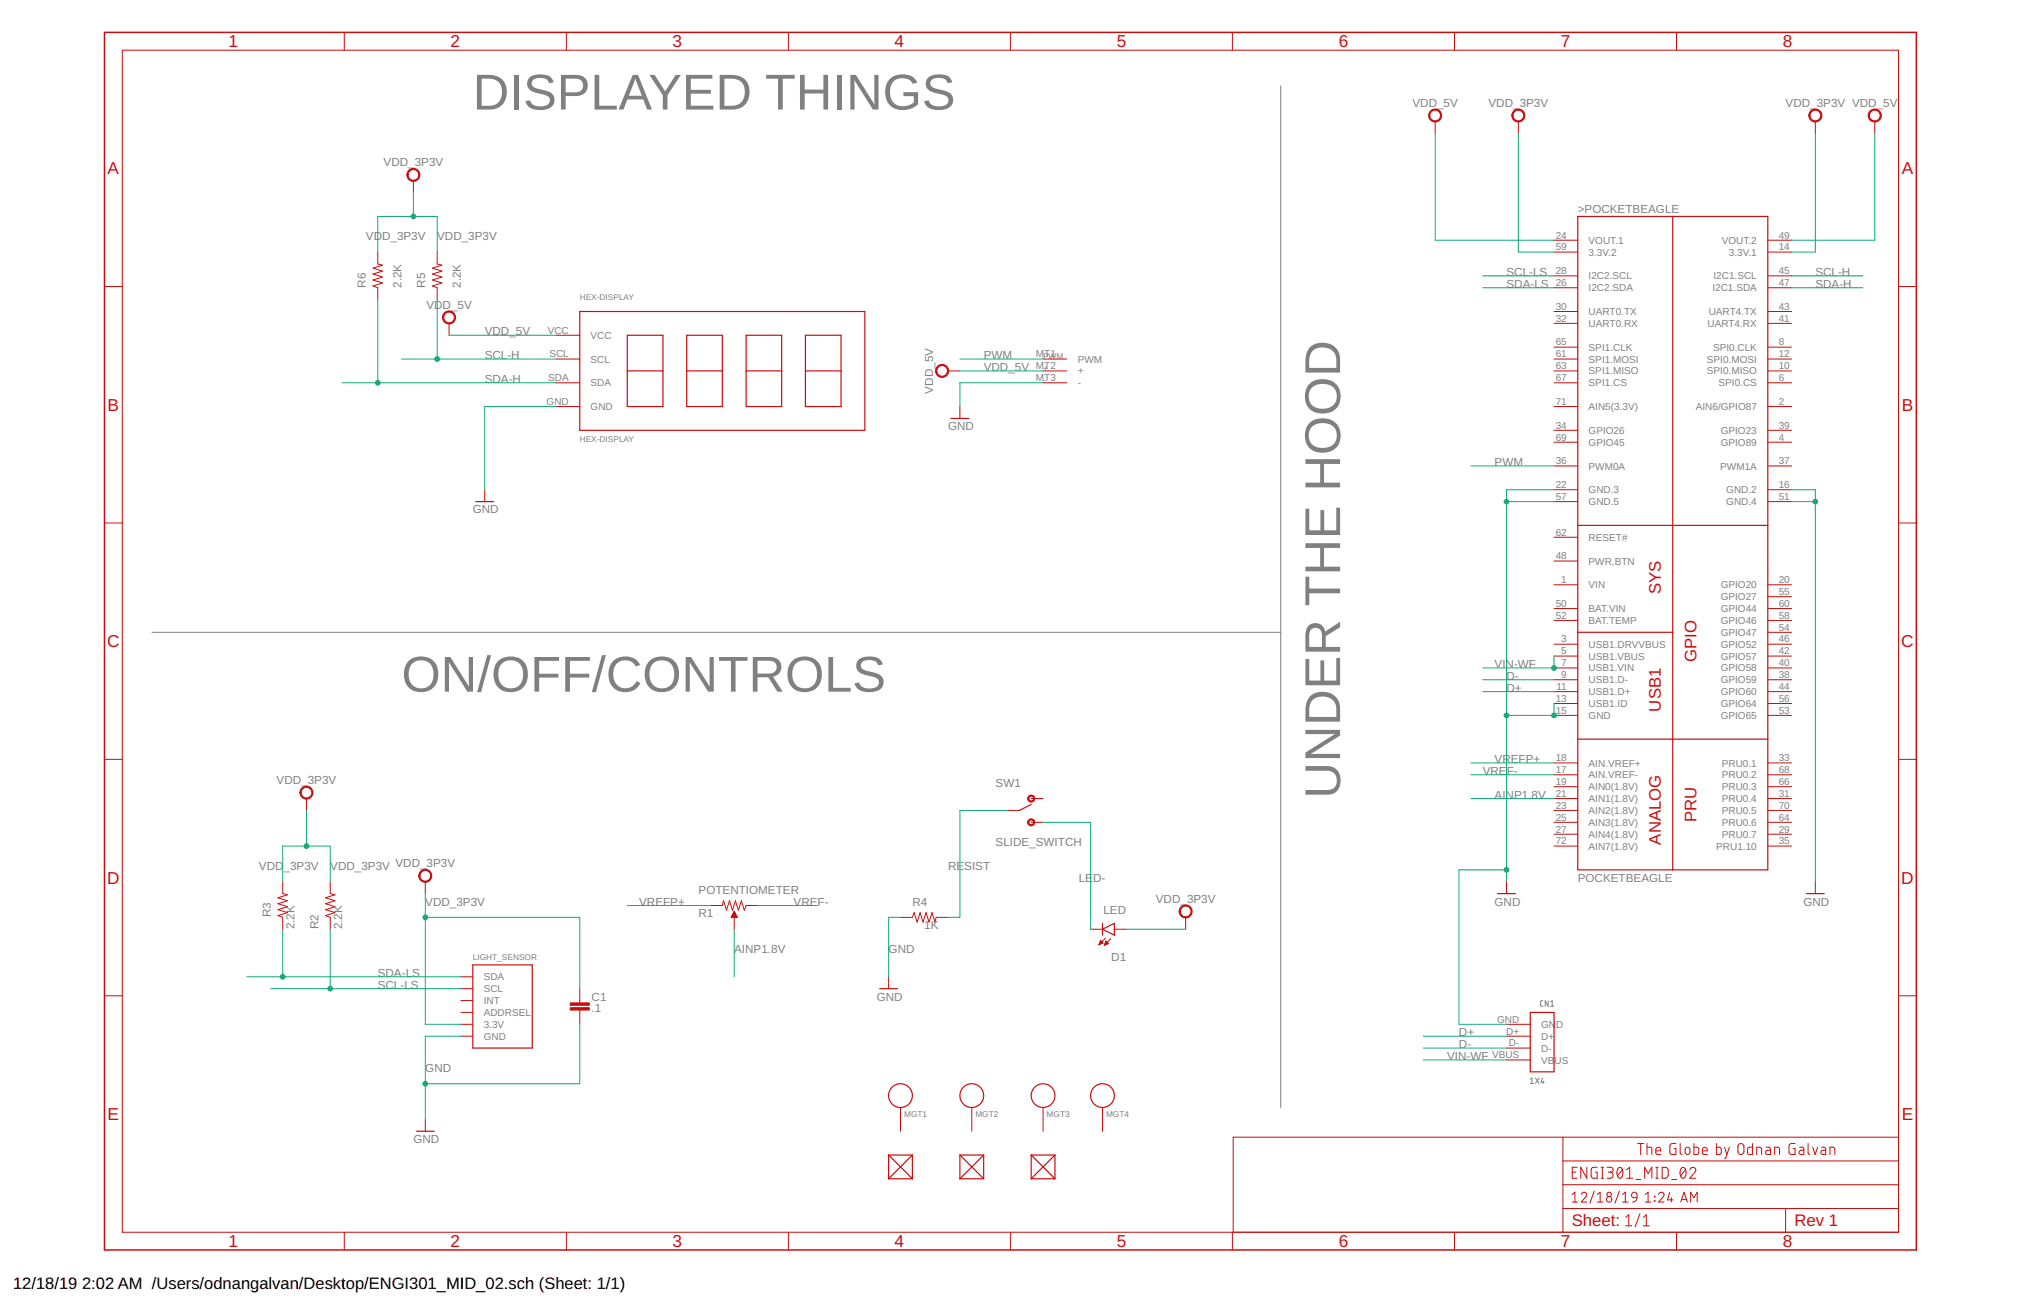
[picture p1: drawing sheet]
<svg xmlns="http://www.w3.org/2000/svg" width="432mm" height="279mm" viewBox="0 0 432 279" stroke-linecap="round" stroke-linejoin="round" font-family="sans-serif">
<path d="M273.8 18.4v218.3M32.5 135.2h241.3M329.8 213.9l-.4 .1-.1 .2 .1 .8 .4 .1M330.9 213.9v1.2l-.6-1.2v1.2M331.5 215.1h.6M331.5 214.2l.3-.3v1.2M327.2 230.7l.3-.3v1.2M327.2 231.6h.6M328.2 230.4l.8 1.2M329 230.4l-.8 1.2M329.7 230.4l-.3 1h.7M329.9 231.1v.5" fill="none" stroke="#808080" stroke-width=".21"/>
<g fill="none" stroke="#c90d0c" stroke-width=".21">
<path d="M26.1 10.7h379.7v252.7h-379.7zM73.6 6.9v3.8M121.1 6.9v3.8M168.5 6.9v3.8M216 6.9v3.8M263.4 6.9v3.8M310.9 6.9v3.8M358.4 6.9v3.8M88.4 38.7v2.5M306.8 26v2.5M324.6 26v2.5M388 26v2.5"/>
<path d="M400.7 26v2.5M80.8 53.9v2.5l1 .3-2.1 .6 2.1 .7-2.1 .6 2.1 .6-2.1 .7 2.1 .6-2.1 .6 1.1 .4v2.6M93.5 53.9v2.5l1 .3-2.1 .6 2.1 .7-2.1 .6 2.1 .6-2.1 .7 2.1 .6-2.1 .6 1.1 .4v2.6M332.2 53.9h5.1M332.2 51.4h5.1M332.2 59h5.1M377.9 53.9h5.1M377.9 51.4h5.1M377.9 59h5.1M22.3 61.3h3.8M96 69.1v2.6M118.9 71.7h5"/>
<path d="M118.9 76.8h5M202.6 79.3h2.6M223 76.8h5M223 79.3h5M332.2 76.8h5.1M332.2 74.2h5.1M332.2 79.3h5.1M332.2 61.5h5.1M332.2 66.6h5.1M332.2 69.1h5.1M377.9 76.8h5.1M377.9 74.2h5.1"/>
<path d="M377.9 79.3h5.1M377.9 61.5h5.1M377.9 66.6h5.1M377.9 69.1h5.1M405.8 61.3h3.8M118.9 81.8h5M118.9 86.9h5M205.2 86.9v2.6M223 81.8h5M332.2 81.8h5.1M332.2 86.9h5.1M332.2 94.5h5.1"/>
<path d="M332.2 92h5.1M332.2 99.6h5.1M377.9 81.8h5.1M377.9 86.9h5.1M377.9 94.5h5.1M377.9 92h5.1M377.9 99.6h5.1M22.3 111.8h3.8M103.6 104.7v2.5M332.2 104.7h5.1M332.2 107.2h5.1M332.2 119.9h5.1"/>
<path d="M332.2 114.9h5.1M377.9 104.7h5.1M377.9 107.2h5.1M405.8 111.8h3.8M332.2 125h5.1M332.2 137.7h5.1M332.2 130.1h5.1M332.2 132.6h5.1M377.9 125h5.1M377.9 137.7h5.1M377.9 127.6h5.1M377.9 130.1h5.1"/>
<path d="M377.9 132.6h5.1M377.9 135.2h5.1M332.2 140.3h5.1M332.2 142.8h5.1M332.2 145.3h5.1M332.2 147.8h5.1M332.2 150.4h5.1M332.2 152.9h5.1M377.9 140.3h5.1M377.9 142.8h5.1M377.9 145.3h5.1M377.9 147.8h5.1"/>
<path d="M377.9 150.4h5.1M377.9 152.9h5.1M22.3 162.3h3.8M65.5 170.7v2.5M215.3 173.2h2.6M220.4 170.7h2.6M220.4 175.8h2.6M332.2 165.6h5.1M332.2 168.2h5.1M332.2 170.7h5.1M332.2 173.2h5.1M332.2 175.8h5.1"/>
<path d="M332.2 178.3h5.1M332.2 163.1h5.1M377.9 165.6h5.1M377.9 168.2h5.1M377.9 170.7h5.1M377.9 173.2h5.1M377.9 175.8h5.1M377.9 178.3h5.1M377.9 163.1h5.1M405.8 162.3h3.8M60.4 188.5v2.5l1 .3-2 .6 2 .7-2 .6 2 .6-2 .7 2 .6-2 .6 1 .4v2.5M70.6 188.5v2.5l1 .3-2 .6 2 .7-2 .6 2 .6-2 .7 2 .6-2 .6 1 .4v2.5"/>
<path d="M90.9 188.5v2.5M151.9 193.6h2.5l.3-1 .6 2 .6-2 .7 2 .6-2 .6 2 .7-2 .6 2 .4-1h2.5M157 196.1v2.5M192.5 196.1h2.5l.4-1 .6 2 .7-2 .6 2 .7-2 .6 2 .6-2 .7 2 .2-1h2.5M233.1 198.6h2.6M238.2 198.6h2.5M253.4 196.1v2.5M322 188.5v2.5M332.2 180.9h5.1M377.9 180.9h5.1M388 188.5v2.5M22.3 212.9h3.8"/>
<path d="M98.5 219h2.6M98.5 216.4h2.6M98.5 213.9h2.6M98.5 211.3h2.6M98.5 208.8h2.6M123.9 211.3v3.1M123.9 215.9v3.1M189.9 208.8v2.5M234.9 201.9h.1M235 201.8h.3M235 201.7h.5M235.1 201.5h.7"/>
<path d="M235.1 201.4h.6M235.2 201.3h.3M235.2 201.2h.2M235.3 201.1l.5 .5-.9 .4zM235.3 201.1h.1M236.1 202h.1M236.1 201.9h.3M236.2 201.8h.5M236.2 201.7h.7M236.3 201.5h.5M236.3 200.6l-1.4 1.4M236.3 201.4h.4"/>
<path d="M236.4 201.3h.2M236.4 201.2l.5 .5-.8 .4zM237.4 200.7l-1.3 1.4M322 219h5.1M405.8 212.9h3.8M90.9 239.3v2.5M98.5 221.5h2.6M192.5 236.7v5.1M207.7 236.7v5.1M223 236.7v5.1M235.7 236.7v5.1M322 221.5h5.1"/>
<path d="M322 224h5.1M322 226.6h5.1M334.1 258.3h71.7M334.1 243.1v20.3M334.1 253.3h71.7M334.1 248.2h71.7M336.1 250.6h.8M336.1 255.3l.6-.4v2.1M336.1 257h1.1M337.1 249.5h-1v2.4h1M338 255.3a.58 .58 0 0 1 .8-.4 .58 .58 0 0 1 .2 .9l-1 1.2h1.2M339.2 249.5v2.4l-1.3-2.4v2.4"/>
<path d="M340.8 254.6l-.9 2.6M341.4 249.5l-1 .1-.2 .3-.1 1.6 .4 .4h.9v-1.3h-.4M341.5 257h1.1M341.5 255.3l.6-.4v2.1M342.2 251.9h.6M342.2 249.5h.6M342.5 249.5v2.4M343.5 249.5h.8a.52 .52 0 0 1 .5 .6 .52 .52 0 0 1-.5 .5h-.5M344.2 250.6a.66 .66 0 0 1 .6 .6 .66 .66 0 0 1-.6 .7h-.7M345.9 249.7a.62 .62 0 0 1 .8 0 .62 .62 0 0 1 .2 .7 1.01 1.01 0 0 1-.8 1.5 1.7 1.7 0 0 1-.2-2.2zM346.2 254.6l-1 2.6M346.8 250.1l-1 1.3"/>
<path d="M346.8 257h1.2M346.8 255.3l.6-.4v2.1M347.7 251.9h1.3M347.7 250.1l.7-.6v2.4M348.9 255.1l.3-.2h.5l.2 .3v.8l-1-.1-.1-.3zM349.7 252.1h1.1M349.9 256l-.2 .7-.7 .3M350.1 244.5h1.3M350.6 259.4l-1.1 2.9M350.7 244.5v2.3M351.6 251.9v-2.4l.7 1.3 .8-1.3v2.4M351.7 257h1.2"/>
<path d="M351.7 255.3l.6-.4v2.1M352.1 245.2h.6l.4 .3v1.3M352.1 244.5v2.3M353.7 255.7l.1 .2zM353.7 256.7l.1 .1zM353.9 246h1.1a.54 .54 0 0 0-.4-.7 .54 .54 0 0 0-.7 .5l.2 .9 .9 .1M353.9 251.9h.6M353.9 249.5h.6M354.2 249.5v2.4M354.5 255.3a.58 .58 0 0 1 .9-.4 .58 .58 0 0 1 .1 .9l-1 1.2h1.2M355.3 249.5l.9 .1 .4 .4v1.4l-.4 .4-.9 .1zM356.9 254.9l-.5 1.6h1.2"/>
<path d="M357.3 256v1M357.4 252.1h1M358.2 244.5h-.9l-.3 .3v1.6l.3 .4h.9v-1.3h-.3M359.2 244.5v2l.3 .3M359.3 257l.7-2.1 .7 2.1M359.4 249.7a.62 .62 0 0 1 .8 0 .62 .62 0 0 1 .2 .7 1.01 1.01 0 0 1-.8 1.5 1.63 1.63 0 0 1-.2-2.2zM359.5 256.4h1M360.3 250.1l-1 1.3M360.3 245.4l.5-.1a.86 .86 0 0 1 0 1.5l-.3-.1-.3-.2zM361.2 250.1a.64 .64 0 0 1 .9-.5 .64 .64 0 0 1 .2 1l-1.1 1.3h1.3M361.4 257v-2.1l.7 1.1 .7-1.1v2.1M362.1 244.5v2.3h.8l.2-.4v-.9l-.2-.2-.8-.1"/>
<path d="M363.9 246h1a.54 .54 0 0 0-.3-.7 .54 .54 0 0 0-.7 .5l.1 .9 .9 .1M366.9 244.5v2.3h.8l.2-.4v-.9l-.4-.3h-.6M368.6 245.2l.5 1.6M369.7 245.2l-.8 2.4h-.3M371.8 244.6l.3-.1 .6 .2 .1 1.4a.65 .65 0 0 1-.7 .7 .65 .65 0 0 1-.6-.7v-1.2zM374.6 244.5v2.3h-.8l-.2-.3v-1l.4-.3h.6M375.5 246.8v-1.6h.7l.3 .3 .1 1.3M377.5 245.2l.7 .1 .2 .3v1.2h-.6a.46 .46 0 0 1-.4-.5 .46 .46 0 0 1 .4-.4h.6M379.3 246.8v-1.6h.7l.4 .3v1.3M381.7 258.3v5.1M383.7 244.5h-1l-.2 .3-.1 1.6 .4 .4h.9v-1.3h-.4M384.7 245.2h.5l.4 .3v1.3h-.6a.46 .46 0 0 1-.4-.5 .46 .46 0 0 1 .4-.4h.6"/>
<path d="M386.5 244.5v2l.4 .3M387.5 245.2l.5 1.6 .5-1.6M389.4 245.2l.6 .1 .3 .3v1.2h-.6a.46 .46 0 0 1-.5-.5 .46 .46 0 0 1 .5-.4h.6M391.2 246.8v-1.6h.6l.4 .3v1.3M405.8 243.1h-142.2v20.3M73.6 263.4v3.8M121.1 263.4v3.8M168.5 263.4v3.8M216 263.4v3.8M263.4 263.4v3.8M310.9 263.4v3.8M347.5 260.2l.7-.5v2.3"/>
<path d="M347.5 262h1.3M351.3 262h1.3M351.3 260.2l.6-.5v2.3M358.4 263.4v3.8"/>
<circle cx="344" cy="256.4" r=".58"/>
<circle cx="344" cy="255.3" r=".48"/>
</g>
<g fill="none" stroke="#c90d0c" stroke-width=".25">
<path d="M337.3 46.3h40.6v139.6h-40.6zM357.6 46.3v139.6M123.9 66.6h61v25.4h-61zM134.1 71.7h7.6v15.2h-7.6zM134.1 79.3h7.6M146.8 71.7h7.6v15.2h-7.6zM146.8 79.3h7.6M159.5 71.7h7.6v15.2h-7.6zM159.5 79.3h7.6M172.2 71.7h7.6v15.2h-7.6zM172.2 79.3h7.6M203.3 89.5h3.8"/>
<path d="M101.7 107.2h3.8M337.3 112.3h40.6M337.3 135.2h20.3M337.3 158h40.6M220.4 172l-2.5 1.2M156.4 196h1.1M156.5 195.7h.9M156.6 195.5h.7M156.7 195.3h.5M156.8 195.1h.3M157 194.8l.6 1.3h-1.3zM157 194.8v.1"/>
<path d="M235.7 198.6l2.5-1.2v2.5zM235.7 197.4v2.5M320.1 191h3.8M386.1 191h3.9M101.1 206.3h12.7v17.7h-12.7zM188 211.3h3.9M327.1 216.4h5.1v12.7h-5.1zM89 241.8h3.8M189.9 246.9h5.1M189.9 252h5.1M189.9 246.9l5.1 5.1M189.9 246.9v5.1"/>
<path d="M195 246.9l-5.1 5.1M195 246.9v5.1M205.2 246.9h5.1M205.2 252h5.1M205.2 246.9l5.1 5.1M205.2 246.9v5.1M210.3 246.9l-5.1 5.1M210.3 246.9v5.1M220.4 246.9l5.1 5.1M220.4 246.9h5.1M220.4 252h5.1M220.4 246.9v5.1"/>
<path d="M225.5 246.9l-5.1 5.1M225.5 246.9v5.1"/>
<circle cx="192.5" cy="234.2" r="2.54"/>
<circle cx="207.7" cy="234.2" r="2.54"/>
<circle cx="223" cy="234.2" r="2.54"/>
<circle cx="235.7" cy="234.2" r="2.54"/>
</g>
<path d="M22.3 6.9h387.3v260.3h-387.3z" fill="none" stroke="#c90d0c" stroke-width=".32"/>
<g fill="#c90d0c" stroke="#c90d0c" stroke-width=".21">
<path d="M121.9 214.4h4.1v.5h-4.1z"/>
<path d="M121.9 215.4h4.1v.5h-4.1z"/>
</g>
<g fill="#c90d0c" stroke="#c90d0c" stroke-width=".21">
<path d="M219.9 170.2a.76 .76 0 0 1 1.2 .1 .76 .76 0 0 1-.5 1.2 .76 .76 0 0 1-.9-.8h.2a.51 .51 0 0 1 .7-.5 .51 .51 0 0 1 .2 .8 .51 .51 0 0 1-.8-.1l-.1-.2h-.2z" fill-rule="evenodd"/>
<path d="M219.9 175.3a.76 .76 0 0 1 1.2 .1 .76 .76 0 0 1-.5 1.1 .76 .76 0 0 1-.9-.7h.2a.51 .51 0 0 1 .7-.5 .51 .51 0 0 1 .2 .8 .51 .51 0 0 1-.8-.1l-.1-.2h-.2z" fill-rule="evenodd"/>
<path d="M87.4 36.4a1.4 1.4 0 0 1 2.2 .3 1.4 1.4 0 0 1-.9 2 1.4 1.4 0 0 1-1.7-1.3h.2a1.14 1.14 0 0 1 1.6-1.1 1.14 1.14 0 0 1 .3 1.9 1.14 1.14 0 0 1-1.8-.5l-.1-.3h-.2z" fill-rule="evenodd"/>
<path d="M64.5 168.5a1.4 1.4 0 0 1 2.2 .2 1.4 1.4 0 0 1-.8 2.1 1.4 1.4 0 0 1-1.8-1.4h.3a1.15 1.15 0 0 1 1.6-1 1.15 1.15 0 0 1 .3 1.9 1.15 1.15 0 0 1-1.9-.6v-.3h-.3z" fill-rule="evenodd"/>
<path d="M323.5 23.7a1.4 1.4 0 0 1 2.3 .2 1.4 1.4 0 0 1-.8 2.1 1.4 1.4 0 0 1-1.8-1.3h.2a1.14 1.14 0 0 1 1.7-1 1.14 1.14 0 0 1 .1 2 1.14 1.14 0 0 1-1.8-.7v-.3h-.2z" fill-rule="evenodd"/>
<path d="M387 23.7a1.4 1.4 0 0 1 2.3 .3 1.4 1.4 0 0 1-.9 2 1.4 1.4 0 0 1-1.7-1.3h.2a1.15 1.15 0 0 1 1.6-1.1 1.15 1.15 0 0 1 .3 1.9 1.15 1.15 0 0 1-1.9-.5v-.3h-.2z" fill-rule="evenodd"/>
<path d="M305.8 23.7a1.4 1.4 0 0 1 2.2 .3 1.4 1.4 0 0 1-.8 2 1.4 1.4 0 0 1-1.8-1.3h.2a1.14 1.14 0 0 1 1.7-1 1.14 1.14 0 0 1 .2 2 1.14 1.14 0 0 1-1.8-.7l-.1-.3h-.2z" fill-rule="evenodd"/>
<path d="M399.7 23.7a1.4 1.4 0 0 1 2.3 .3 1.4 1.4 0 0 1-.9 2 1.4 1.4 0 0 1-1.7-1.3h.2a1.15 1.15 0 0 1 1.6-1.1 1.15 1.15 0 0 1 .3 1.9 1.15 1.15 0 0 1-1.9-.5v-.3h-.2z" fill-rule="evenodd"/>
<path d="M89.9 186.3a1.39 1.39 0 0 1 2.2 .2 1.39 1.39 0 0 1-.8 2.1 1.39 1.39 0 0 1-1.8-1.4h.3a1.14 1.14 0 0 1 1.6-1 1.14 1.14 0 0 1 .2 1.9 1.14 1.14 0 0 1-1.8-.6v-.3h-.3z" fill-rule="evenodd"/>
<path d="M252.4 193.9a1.39 1.39 0 0 1 2.2 .2 1.39 1.39 0 0 1-.8 2.1 1.39 1.39 0 0 1-1.7-1.4h.2a1.15 1.15 0 0 1 1.6-1 1.15 1.15 0 0 1 .3 1.9 1.15 1.15 0 0 1-1.9-.6v-.3h-.2z" fill-rule="evenodd"/>
<path d="M95 66.9a1.39 1.39 0 0 1 2.2 .2 1.39 1.39 0 0 1-.8 2.1 1.39 1.39 0 0 1-1.8-1.3h.2a1.14 1.14 0 0 1 1.7-1.1 1.14 1.14 0 0 1 .2 1.9 1.14 1.14 0 0 1-1.8-.5l-.1-.3h-.2z" fill-rule="evenodd"/>
<path d="M200.4 78.3a1.4 1.4 0 0 1 2.2 .3 1.4 1.4 0 0 1-.8 2 1.4 1.4 0 0 1-1.8-1.3h.2a1.15 1.15 0 0 1 1.6-1.1 1.15 1.15 0 0 1 .3 1.9 1.15 1.15 0 0 1-1.8-.5l-.1-.3h-.2z" fill-rule="evenodd"/>
</g>
<g fill="none" stroke="#0dab76" stroke-width=".21">
<path d="M306.8 28.5v22.9h25.4M324.6 28.5v25.4h7.6M388 28.5v25.4h-5M400.7 28.5v22.9h-17.7M80.8 53.9v-7.6h12.7v7.6M88.4 41.2v5.1M316.9 59h15.3M383 59h15.2M80.8 64.1v17.7M85.8 76.8h33.1M93.5 64.1v12.7M96 71.7h22.9"/>
<path d="M205.2 76.8h17.8M205.2 79.3h17.8M316.9 61.5h15.3M383 61.5h15.2M73.1 81.8h45.8M118.9 86.9h-15.3v17.8M223 81.8h-17.8v5.1M314.4 99.6h17.8M322 107.2h10.2M332.2 104.7h-10.2v83.8M383 104.7h5v83.8M383 107.2h5"/>
<path d="M316.9 147.8h15.3M316.9 145.3h15.3M332.2 140.3v2.5h-15.3M332.2 150.4v2.5h-10.2M65.5 173.2v7.7M215.3 173.2h-10.1v22.9h-2.6M223 175.8h10.1v22.8M314.4 163.1h17.8M314.4 170.7h17.8M314.4 165.6h17.8M60.4 188.5v-7.6h10.2v7.6M60.4 198.6v10.2"/>
<path d="M70.6 198.6v12.7M90.9 196.1h33v15.2M90.9 191v28h7.6M134.1 193.6h17.8M157 198.6v10.2M162 193.6h12.7M192.5 196.1h-2.6v12.7M240.7 198.6h12.7M322 185.9h-10.1v33.1h10.1M52.8 208.8h45.7M57.9 211.3h40.6M123.9 219v12.7h-33"/>
<path d="M98.5 221.5h-7.6v17.8M304.2 221.5h17.8M304.2 224h17.8M304.2 226.6h17.8"/>
</g>
<g fill="#0dab76" stroke="#0dab76" stroke-width=".21">
<circle cx="70.6" cy="211.3" r=".51"/>
<circle cx="93.5" cy="76.8" r=".51"/>
<circle cx="80.8" cy="81.8" r=".51"/>
<circle cx="332.2" cy="142.8" r=".51"/>
<circle cx="60.4" cy="208.8" r=".51"/>
<circle cx="88.4" cy="46.3" r=".51"/>
<circle cx="65.5" cy="180.9" r=".51"/>
<circle cx="90.9" cy="196.1" r=".51"/>
<circle cx="322" cy="107.2" r=".51"/>
<circle cx="322" cy="152.9" r=".51"/>
<circle cx="332.2" cy="152.9" r=".51"/>
<circle cx="322" cy="185.9" r=".51"/>
<circle cx="388" cy="107.2" r=".51"/>
<circle cx="90.9" cy="231.7" r=".51"/>
</g>
<g font-size="10.8" fill="#808080">
<text x="101.1" y="23.4">DISPLAYED THINGS</text>
<text x="85.8" y="147.9">ON/OFF/CONTROLS</text>
<text x="286.5" y="170.7" transform="rotate(-90 286.5 170.7)">UNDER THE HOOD</text>
</g>
<g font-size="3.7" fill="#c90d0c">
<text x="48.9" y="10.1">1</text>
<text x="96.3" y="10.1">2</text>
<text x="143.8" y="10.1">3</text>
<text x="191.2" y="10.1">4</text>
<text x="238.7" y="10.1">5</text>
<text x="286.2" y="10.1">6</text>
<text x="333.6" y="10.1">7</text>
<text x="381.1" y="10.1">8</text>
<text x="23" y="37.3">A</text>
<text x="406.5" y="37.3">A</text>
<text x="23" y="87.8">B</text>
<text x="406.5" y="87.8">B</text>
<text x="22.9" y="138.4">C</text>
<text x="406.4" y="138.4">C</text>
<text x="22.9" y="188.9">D</text>
<text x="406.4" y="188.9">D</text>
<text x="23" y="239.4">E</text>
<text x="406.5" y="239.4">E</text>
<text x="48.9" y="266.6">1</text>
<text x="96.3" y="266.6">2</text>
<text x="143.8" y="266.6">3</text>
<text x="191.2" y="266.6">4</text>
<text x="238.7" y="266.6">5</text>
<text x="286.2" y="266.6">6</text>
<text x="333.6" y="266.6">7</text>
<text x="381.1" y="266.6">8</text>
</g>
<g font-size="3.6" fill="#c90d0c">
<text x="355" y="127.1" transform="rotate(-90 355 127.1)">SYS</text>
<text x="362.7" y="141.6" transform="rotate(-90 362.7 141.6)">GPIO</text>
<text x="355" y="152.1" transform="rotate(-90 355 152.1)">USB1</text>
<text x="362.7" y="175.7" transform="rotate(-90 362.7 175.7)">PRU</text>
<text x="355" y="180.5" transform="rotate(-90 355 180.5)">ANALOG</text>
<text x="336" y="262.1">Sheet:</text>
<text x="383.6" y="262.1">Rev 1</text>
</g>
<g font-size="3.5">
<text x="2.8" y="275.6">12/18/19</text>
<text x="17.5" y="275.6">2:02 AM /Users/odnangalvan/Desktop/ENGI301_MID_02.sch (Sheet: 1/1)</text>
</g>
<g font-size="2.5" fill="#808080">
<text x="301.9" y="22.8">VDD_5V</text>
<text x="318.2" y="22.8">VDD_3P3V</text>
<text x="381.7" y="22.8">VDD_3P3V VDD_5V</text>
<text x="82" y="35.5">VDD_3P3V</text>
<text x="337.3" y="45.5">&gt;POCKETBEAGLE</text>
<text x="78.2" y="51.4">VDD_3P3V</text>
<text x="93.4" y="51.4">VDD_3P3V</text>
<text x="322" y="59">SCL-LS</text>
<text x="388.1" y="59">SCL-H</text>
<text x="78.2" y="61.5" transform="rotate(-90 78.2 61.5)">R6</text>
<text x="85.8" y="61.5" transform="rotate(-90 85.8 61.5)">2.2K</text>
<text x="90.9" y="61.5" transform="rotate(-90 90.9 61.5)">R5</text>
<text x="91.1" y="66">VDD_5V</text>
<text x="98.5" y="61.5" transform="rotate(-90 98.5 61.5)">2.2K</text>
<text x="322" y="61.5">SDA-LS</text>
<text x="388.1" y="61.5">SDA-H</text>
<text x="103.6" y="71.7">VDD_5V</text>
<text x="103.6" y="76.8">SCL-H</text>
<text x="210.3" y="76.8">PWM</text>
<text x="103.6" y="81.8">SDA-H</text>
<text x="210.3" y="79.3">VDD_5V</text>
<text x="199.5" y="84.1" transform="rotate(-90 199.5 84.1)">VDD_5V</text>
<text x="202.7" y="92">GND</text>
<text x="319.5" y="99.6">PWM</text>
<text x="101.1" y="109.8">GND</text>
<text x="319.5" y="142.8">VIN-WF</text>
<text x="322" y="147.9">D+</text>
<text x="322" y="145.3">D-</text>
<text x="59.1" y="167.5">VDD_3P3V</text>
<text x="316.9" y="165.6">VRE</text>
<text x="319.5" y="163.1">VREFP+</text>
<text x="322.1" y="165.6">F-</text>
<text x="212.8" y="168.2">SW1</text>
<text x="319.5" y="170.7">AINP1.8V</text>
<text x="55.4" y="186">VDD</text>
<text x="60.6" y="186">_3P3V</text>
<text x="70.6" y="186">VDD_3P3V</text>
<text x="84.5" y="185.3">VDD_3P3V</text>
<text x="202.7" y="186">RESIST</text>
<text x="212.8" y="180.9">SLIDE_SWITCH</text>
<text x="149.3" y="191">POTENTIOMETER</text>
<text x="230.6" y="188.5">LE</text>
<text x="233.6" y="188.5">D-</text>
<text x="337.3" y="188.5">POCKETBEAGLE</text>
<text x="57.9" y="196.1" transform="rotate(-90 57.9 196.1)">R3</text>
<text x="90.9" y="193.6">VDD_3P3V</text>
<text x="136.6" y="193.6">VREFP+</text>
<text x="149.3" y="196.1">R1</text>
<text x="169.6" y="193.6">VREF-</text>
<text x="195" y="193.6">R4</text>
<text x="235.9" y="195.3">LED</text>
<text x="247.1" y="192.9">VDD_3P3V</text>
<text x="319.5" y="193.6">GND</text>
<text x="385.5" y="193.6">GND</text>
<text x="63" y="198.7" transform="rotate(-90 63 198.7)">2.2K</text>
<text x="68.1" y="198.7" transform="rotate(-90 68.1 198.7)">R2</text>
<text x="73.1" y="198.7" transform="rotate(-90 73.1 198.7)">2.2K</text>
<text x="156.9" y="203.7">AINP1.8V</text>
<text x="190" y="203.7">GND</text>
<text x="197.6" y="198.7">1K</text>
<text x="80.7" y="208.8">SDA-LS</text>
<text x="237.6" y="205.5">D1</text>
<text x="80.7" y="211.3">SCL-LS</text>
<text x="126.5" y="213.9">C1</text>
<text x="187.4" y="213.9">GND</text>
<text x="126.5" y="216.4">.1</text>
<text x="311.9" y="221.5">D+</text>
<text x="309.3" y="226.6">VIN-WF</text>
<text x="311.9" y="224">D-</text>
<text x="90.9" y="229.1">GND</text>
<text x="88.4" y="244.4">GND</text>
</g>
<g font-size="2.1" fill="#808080">
<text x="332.6" y="51">24</text>
<text x="332.6" y="53.5">59</text>
<text x="339.6" y="52.1">VOUT.1</text>
<text x="368.1" y="52.1">VOUT.2</text>
<text x="380.2" y="53.5">14</text>
<text x="380.2" y="51">49</text>
<text x="332.6" y="58.6">28</text>
<text x="339.6" y="59.7">I2C2.SCL</text>
<text x="339.6" y="54.7">3.3V.2</text>
<text x="366.3" y="59.7">I2C1.SCL</text>
<text x="369.6" y="54.7">3.3V.1</text>
<text x="380.2" y="58.6">45</text>
<text x="332.6" y="61.2">26</text>
<text x="339.6" y="62.3">I2C2.SDA</text>
<text x="366.1" y="62.3">I2C1.SDA</text>
<text x="380.2" y="61.2">47</text>
<text x="117.1" y="71.3">VCC</text>
<text x="332.6" y="66.2">30</text>
<text x="332.6" y="68.8">32</text>
<text x="339.6" y="67.4">UART0.TX</text>
<text x="339.6" y="69.9">UART0.RX</text>
<text x="365" y="69.9">UART4.RX</text>
<text x="365.3" y="67.4">UART4.TX</text>
<text x="380.2" y="68.8">41</text>
<text x="380.2" y="66.2">43</text>
<text x="117.4" y="76.4">SCL</text>
<text x="126.3" y="72.4">VCC</text>
<text x="126.3" y="77.5">SCL</text>
<text x="221.4" y="76.4">MT1</text>
<text x="230.4" y="77.5">PWM</text>
<text x="332.6" y="76.4">61</text>
<text x="332.6" y="73.9">65</text>
<text x="339.6" y="77.5">SPI1.MOSI</text>
<text x="339.6" y="75">SPI1.CLK</text>
<text x="364.9" y="77.5">SPI0.MOSI</text>
<text x="366.2" y="75">SPI0.CLK</text>
<text x="380.2" y="73.9">8</text>
<text x="380.2" y="76.4">12</text>
<text x="117.2" y="81.5">SDA</text>
<text x="126.3" y="82.6">SDA</text>
<text x="221.4" y="78.9">MT2</text>
<text x="221.4" y="81.5">MT3</text>
<text x="230.4" y="80.1">+</text>
<text x="230.4" y="82.6">-</text>
<text x="332.6" y="78.9">63</text>
<text x="332.6" y="81.5">67</text>
<text x="339.6" y="80.1">SPI1.MISO</text>
<text x="339.6" y="82.6">SPI1.CS</text>
<text x="364.9" y="80.1">SPI0.MISO</text>
<text x="367.4" y="82.6">SPI0.CS</text>
<text x="380.2" y="81.5">6</text>
<text x="380.2" y="78.9">10</text>
<text x="116.8" y="86.6">GND</text>
<text x="126.3" y="87.7">GND</text>
<text x="332.6" y="86.6">71</text>
<text x="339.6" y="87.7">AIN5(3.3V)</text>
<text x="362.5" y="87.7">AIN6/GPIO87</text>
<text x="380.2" y="86.6">2</text>
<text x="332.6" y="91.6">34</text>
<text x="332.6" y="94.2">69</text>
<text x="339.6" y="92.8">GPIO26</text>
<text x="339.6" y="95.3">GPIO45</text>
<text x="367.8" y="95.3">GPIO89</text>
<text x="367.8" y="92.8">GPIO23</text>
<text x="380.2" y="94.2">4</text>
<text x="380.2" y="91.6">39</text>
<text x="332.6" y="99.3">36</text>
<text x="339.6" y="100.4">PWM0A</text>
<text x="367.7" y="100.4">PWM1A</text>
<text x="380.2" y="99.3">37</text>
<text x="332.6" y="104.3">22</text>
<text x="332.6" y="106.9">57</text>
<text x="339.6" y="105.4">GND.3</text>
<text x="339.6" y="108">GND.5</text>
<text x="369" y="105.4">GND.2</text>
<text x="369" y="108">GND.4</text>
<text x="380.2" y="104.3">16</text>
<text x="380.2" y="106.9">51</text>
<text x="332.6" y="119.6">48</text>
<text x="332.6" y="114.5">62</text>
<text x="339.6" y="115.6">RESET#</text>
<text x="333.7" y="124.6">1</text>
<text x="339.6" y="125.8">VIN</text>
<text x="339.6" y="120.7">PWR.BTN</text>
<text x="367.8" y="125.8">GPIO20</text>
<text x="380.2" y="124.6">20</text>
<text x="332.6" y="129.7">50</text>
<text x="339.6" y="130.8">BAT.VIN</text>
<text x="367.8" y="128.3">GPIO27</text>
<text x="367.8" y="130.8">GPIO44</text>
<text x="380.2" y="127.2">55</text>
<text x="380.2" y="129.7">60</text>
<text x="332.6" y="132.3">52</text>
<text x="333.7" y="137.3">3</text>
<text x="339.6" y="133.4">BAT.TEMP</text>
<text x="367.8" y="135.9">GPIO47</text>
<text x="367.8" y="133.4">GPIO46</text>
<text x="380.2" y="137.3">46</text>
<text x="380.2" y="134.8">54</text>
<text x="380.2" y="132.3">58</text>
<text x="333.7" y="139.9">5</text>
<text x="333.7" y="142.4">7</text>
<text x="339.6" y="138.5">USB1.DRVVBUS</text>
<text x="339.6" y="141">USB1.VBUS</text>
<text x="339.6" y="143.5">USB1.VIN</text>
<text x="367.8" y="143.5">GPIO58</text>
<text x="367.8" y="141">GPIO57</text>
<text x="367.8" y="138.5">GPIO52</text>
<text x="380.2" y="142.4">40</text>
<text x="380.2" y="139.9">42</text>
<text x="332.7" y="147.5">11</text>
<text x="333.7" y="145">9</text>
<text x="339.6" y="146.1">USB1.D-</text>
<text x="339.6" y="148.6">USB1.D+</text>
<text x="367.8" y="146.1">GPIO59</text>
<text x="367.8" y="148.6">GPIO60</text>
<text x="380.2" y="145">38</text>
<text x="380.2" y="147.5">44</text>
<text x="332.6" y="150">13</text>
<text x="332.6" y="152.6">15</text>
<text x="339.6" y="151.2">USB1.ID</text>
<text x="339.6" y="153.7">GND</text>
<text x="367.8" y="153.7">GPIO65</text>
<text x="367.8" y="151.2">GPIO64</text>
<text x="380.2" y="152.6">53</text>
<text x="380.2" y="150">56</text>
<text x="332.6" y="165.3">17</text>
<text x="332.6" y="167.8">19</text>
<text x="332.6" y="162.7">18</text>
<text x="339.6" y="166.4">AIN.VREF-</text>
<text x="339.6" y="163.9">AIN.VREF+</text>
<text x="368.1" y="163.9">PRU0.1</text>
<text x="368.1" y="166.4">PRU0.2</text>
<text x="380.2" y="162.7">33</text>
<text x="380.2" y="167.8">66</text>
<text x="380.2" y="165.3">68</text>
<text x="332.6" y="170.4">21</text>
<text x="332.6" y="172.9">23</text>
<text x="339.6" y="168.9">AIN0(1.8V)</text>
<text x="339.6" y="171.5">AIN1(1.8V)</text>
<text x="368.1" y="171.5">PRU0.4</text>
<text x="368.1" y="168.9">PRU0.3</text>
<text x="380.2" y="170.4">31</text>
<text x="380.2" y="172.9">70</text>
<text x="332.6" y="175.4">25</text>
<text x="332.6" y="178">27</text>
<text x="339.6" y="174">AIN2(1.8V)</text>
<text x="339.6" y="176.6">AIN3(1.8V)</text>
<text x="339.6" y="179.1">AIN4(1.8V)</text>
<text x="368.1" y="179.1">PRU0.7</text>
<text x="368.1" y="176.6">PRU0.6</text>
<text x="368.1" y="174">PRU0.5</text>
<text x="380.2" y="178">29</text>
<text x="380.2" y="175.4">64</text>
<text x="332.6" y="180.5">72</text>
<text x="339.6" y="181.6">AIN7(1.8V)</text>
<text x="366.9" y="181.6">PRU1.10</text>
<text x="380.2" y="180.5">35</text>
<text x="103.4" y="209.6">SDA</text>
<text x="103.4" y="214.6">INT</text>
<text x="103.4" y="212.1">SCL</text>
<text x="103.4" y="219.7">3.3V</text>
<text x="103.4" y="217.2">ADDRSEL</text>
<text x="320" y="218.6">GND</text>
<text x="322" y="221.2">D+</text>
<text x="329.4" y="219.7">GN</text>
<text x="332.6" y="219.7">D</text>
<text x="103.4" y="222.3">GND</text>
<text x="318.9" y="226.2">VBUS</text>
<text x="322.5" y="223.7">D-</text>
<text x="329.4" y="222.3">D+</text>
<text x="329.4" y="224.8">D-</text>
<text x="329.4" y="227.3">VB</text>
<text x="332.3" y="227.3">US</text>
</g>
<g font-size="1.8" fill="#808080">
<text x="123.9" y="64.1">HEX-DISPLAY</text>
<text x="223" y="76.8">PWM</text>
<text x="223" y="79.3">+</text>
<text x="223" y="81.8">-</text>
<text x="123.9" y="94.5">HEX-DISPLAY</text>
<text x="101.1" y="205.3">LIGHT_SENSOR</text>
<text x="193.3" y="238.8">MGT1</text>
<text x="208.5" y="238.8">MGT2</text>
<text x="223.7" y="238.8">MGT3</text>
<text x="236.4" y="238.8">MGT4</text>
</g>
</svg>
